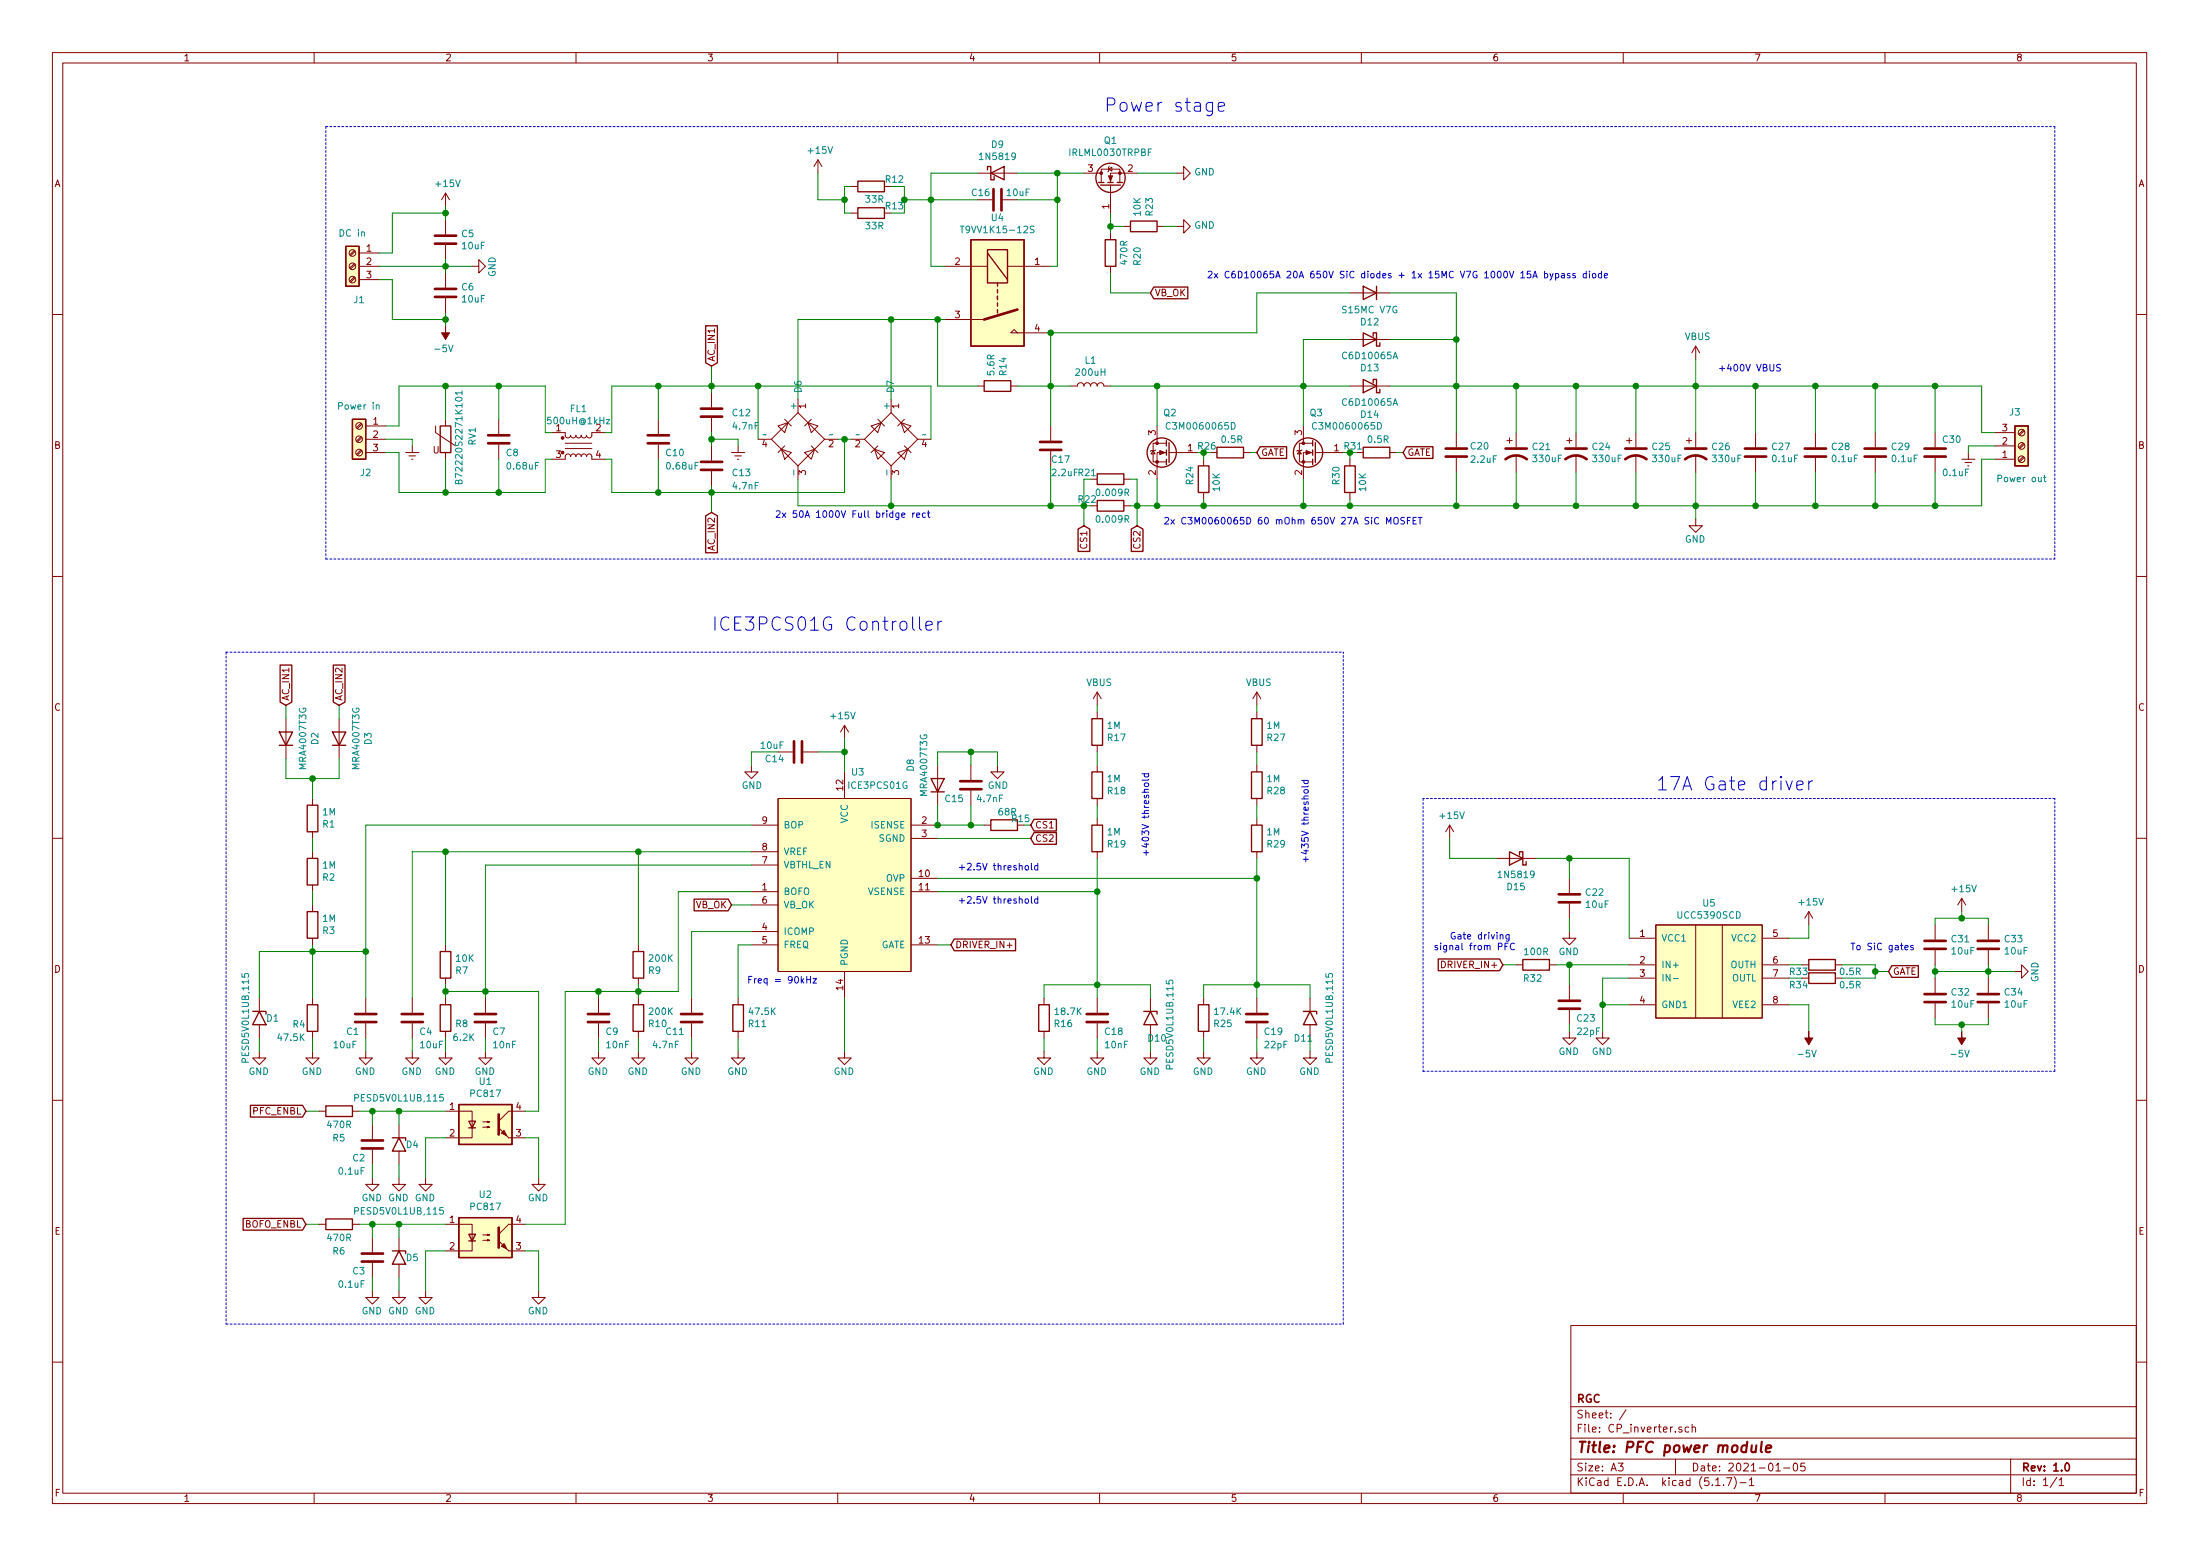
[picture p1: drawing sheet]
<svg xmlns="http://www.w3.org/2000/svg" width="420mm" height="297mm" viewBox="0 0 420 297" stroke-linecap="round" stroke-linejoin="round" font-family="sans-serif">
<g fill="none" stroke="#840000" stroke-width=".19">
<path d="M10 10h400v277h-400zM12 12h396v273.1h-396zM60 10v2M110 10v2M160 10v2M210 10v2M260 10v2M310 10v2M360 10v2M85.1 36.9l-.8 1.2M85.1 36.9v2.5M85.1 36.9l.8 1.2"/>
<path d="M156.2 30.5l-.8 1.3M156.2 30.5v2.6M156.2 30.5l.8 1.3M162.6 35.6h1.2M168.9 35.6h1.3M186.7 33.1h7.6M186.7 38.1h2.8M191.5 38.1h2.8M207 33.1h3.3M210.3 34.8v-2.5h3.6v2.5M211.7 32.3l.6-.4v.8zM211.8 31.8l-.2 1"/>
<path d="M212.1 35.3v5.4M217.2 33.1h-5.1v1.7M224.8 33.1h1.3v-1.3l1.2 1.3-1.2 1.2v-1.2M67.7 52.9l-.9 .8M67.7 50.3l-.9 .9M67.7 47.8l-.9 .8M67.8 53l-.8 .9M67.8 50.5l-.8 .8M67.8 48l-.8 .8M68.6 48.3h3.8M68.6 50.8h3.8M68.6 53.4h3.8"/>
<path d="M85.1 41.9v2.8M85.1 46.8v2.8M85.1 52.1v2.8M85.1 56.9v2.8M90.2 50.8h1.2v-1.2l1.3 1.2-1.3 1.3v-1.3M162.6 40.7h1.2M168.9 40.7h1.3M180.3 50.8h8.3M192.4 50.8h8.3M212.1 44.5v1.3M212.1 50.8v1.3M214.6 43.2h1.3"/>
<path d="M221 43.2h1.2M224.8 43.2h1.3v-1.3l1.2 1.3-1.2 1.3v-1.3M257.8 55.9h7.6M10 60h2M135.9 75v2.8M135.9 79.8v2.8M152.4 76.2v2.6M170.2 76.2v2.6M180.3 61h7.7M186.7 73.7h1.3M193 73.7h1.3M193.7 62.9l.6 .6h-1.3z"/>
<path d="M194.3 63.5h6.4M204.5 73.7h1.2a.63 .63 0 0 1 .7-.6 .63 .63 0 0 1 .6 .6 .63 .63 0 0 1 .6-.6 .63 .63 0 0 1 .7 .6 .63 .63 0 0 1 .6-.6 .63 .63 0 0 1 .6 .6 .63 .63 0 0 1 .7-.6 .63 .63 0 0 1 .6 .6h1.3M257.8 73.7h7.6M257.8 64.8h7.6M323.8 66.1l-.7 1.2M323.8 66.1v2.5M323.8 66.1l.8 1.2M408 60h2M68.9 85.9l-.8 .8M68.9 83.3l-.8 .9M68.9 80.8l-.8 .8M69.1 86.1l-.9 .8"/>
<path d="M69.1 83.5l-.9 .9M69.1 81l-.9 .8M69.8 83.9h3.9M69.8 86.4h3.9M69.8 81.3h3.9M77.5 86.4h2.5M78.1 87h1.3M78.6 87.7h.3M78.7 85.1v1.3M83.2 81.3v1.3l3.8 2.5M85.1 80v1.3M85.1 86.4v1.3"/>
<path d="M95.2 80v2.8M95.2 84.9v2.8M105.4 87.7h2.5l.1-.7 .4-.3 .4 .1 .2 .4 .1-.4 .3-.1 .4 .1 .2 .4 .1-.4 .3-.1 .4 .1 .2 .4 .1-.4 .3-.1 .4 .1 .2 .4 .2-.4 .4-.1 .4 .3v.7h2.6M105.4 82.6h2.5l.1 .7 .4 .3 .4-.1 .2-.4 .1 .3 .3 .2 .4-.1 .2-.4 .1 .3 .3 .2 .4-.1 .2-.4 .3 .5 .5-.1 .2-.4 .2 .4 .4 .1 .4-.3v-.7h2.6M107.9 84.6h5.1M107.9 85.6h5.1M125.7 80v2.8M125.7 84.9v2.8M135.9 85.1v2.8M135.9 90v2.7M139.7 86.4h2.5M140.3 87h1.3"/>
<path d="M140.8 87.7h.3M141 85.1v1.3M144.8 83.9h2.5M147.3 83.9l5.1-5.1 5.1 5.1-5.1 5zM148.6 81.3l1.9-.6-.6 1.9zM149.2 85.8l1.9 .6-1.2 1.3zM149.9 85.1l-1.3 1.3M149.9 80l1.2 1.3M152.4 88.9v2.6M153.7 86.4l1.9-.6-.7 1.9zM154.3 80.7l1.9 .6-1.3 1.3zM154.9 80l-1.2 1.3"/>
<path d="M154.9 85.1l1.3 1.3M157.5 83.9h2.5M162.6 83.9h2.5M165.1 83.9l5.1-5.1 5.1 5.1-5.1 5zM166.4 81.3l1.9-.6-.7 1.9zM167 85.8l1.9 .6-1.3 1.3zM167.6 80l1.3 1.3M167.6 85.1l-1.2 1.3M170.2 88.9v2.6M171.4 86.4l2-.6-.7 1.9zM172.1 80.7l1.9 .6-1.3 1.3zM172.7 85.1l1.3 1.3"/>
<path d="M172.7 80l-1.3 1.3M175.3 83.9h2.5M200.7 81.3v2.8M200.7 86.1v2.8M208.3 91.5h1.2M214.6 91.5h1.3M214.6 96.6h1.3M220.2 86l.4 .7h-.8zM220.7 85.9l-1 .2M221 81.3v3.3M222.8 86.4h-1.8v5.1M222.8 84.6h-2.6v3.6h2.6"/>
<path d="M223.3 86.4h5.3M229.9 87.7v1.2M229.9 94v1.3M237.5 86.4h1.3M248.2 86l.3 .7h-.7zM248.7 85.9l-1.1 .2M248.9 81.3v3.3M250.7 86.4h-1.8v5.1M250.7 84.6h-2.5v3.6h2.5M251.2 86.4h5.3M257.8 87.7v1.2M257.8 94v1.3"/>
<path d="M259.1 86.4h1.2M265.4 86.4h1.3M278.1 82.6v2.8M278.1 87.4v2.8M287.8 84.1h1M288.3 83.6v1M289.6 82.6v2.8M289.6 86.9v3.3M299.2 84.1h1M299.7 83.6v1M301 82.6v2.8M301 86.9v3.3"/>
<path d="M310.6 84.1h1.1M311.1 83.6v1M312.4 82.6v2.8M312.4 86.9v3.3M322.1 84.1h1M322.6 83.6v1M323.8 99.1v1.3h1.3l-1.3 1.2-1.2-1.2h1.2M323.8 82.6v2.8M323.8 86.9v3.3M335.3 82.6v2.8M335.3 87.4v2.8M346.7 82.6v2.8"/>
<path d="M346.7 87.4v2.8M358.1 82.6v2.8M358.1 87.4v2.8M369.6 82.6v2.8M369.6 87.4v2.8M374.6 87.7h2.6M375.3 88.3h1.3M375.8 88.9h.2M375.9 86.4v1.3M381 87.7h3.8M381 85.1h3.8M381 82.6h3.8"/>
<path d="M386.4 82.1l-.9 .8M386.4 84.6l-.9 .9M386.4 87.2l-.9 .8M386.6 82.3l-.9 .8M386.6 84.8l-.9 .8M386.6 87.3l-.9 .9M10 110h2M408 110h2M54.6 137.2v7.6M64.8 137.2v7.6M161.3 138.5l.8 1.2M161.3 138.5v2.5"/>
<path d="M161.3 138.5l-.8 1.2M209.5 132.1v2.6M209.5 135.9v1.3M209.5 132.1l-.7 1.3M209.5 132.1l.8 1.3M240 132.1v2.6M240 135.9v1.3M240 132.1l-.7 1.3M240 132.1l.8 1.3M59.7 152.4v1.3M59.7 158.8v1.3M143.5 146.1v1.3h-1.3l1.3 1.2 1.3-1.2h-1.3"/>
<path d="M143.5 157.5h5.1M148.6 152.4h25.4v33.1h-25.4zM148.6 143.5h2.8M153.4 143.5h2.8M161.3 147.4v5M174 157.5h5.1M179.1 146.1v7.6M185.4 146.1v2.8M185.4 150.9v2.8M188 157.5h1.2M190.5 146.1v1.3h-1.3l1.3 1.2 1.3-1.2h-1.3M209.5 142.3v1.2"/>
<path d="M209.5 146.1v1.3M209.5 152.4v1.3M209.5 156.2v1.3M240 142.3v1.2M240 146.1v1.3M240 152.4v1.3M240 156.2v1.3M276.9 157.5l-.8 1.3M276.9 157.5v2.6M276.9 157.5l.7 1.3M10 160h2M59.7 162.6v1.3"/>
<path d="M59.7 168.9v1.3M59.7 172.8v1.2M59.7 179.1v1.3M143.5 170.2h5.1M143.5 177.8h5.1M143.5 172.8h5.1M143.5 165.1h5.1M143.5 162.6h5.1M174 160.1h5.1M174 170.2h5.1M174 167.7h5.1M209.5 162.6v1.3"/>
<path d="M240 162.6v1.3M285.7 163.9h7.7M299.7 177.8v1.3h1.3l-1.3 1.3-1.3-1.3h1.3M299.7 167.7v2.8M299.7 172.5v2.8M311.1 179.1h5.1M316.2 176.6h20.3v17.7h-20.3zM323.8 176.6v17.7M328.9 176.6v17.7M336.5 179.1h5.1M345.4 174l-.7 1.3M345.4 174v2.6"/>
<path d="M345.4 174l.8 1.3M369.6 176.6v2.8M374.6 171.5l-.7 1.3M374.6 171.5v2.5M374.6 171.5l.8 1.3M379.7 176.6v2.8M408 160h2M49.5 190.5v2.6M49.5 195.6v2.6M59.7 190.5v1.3M59.7 196.9v1.3M69.8 190.5v2.8"/>
<path d="M69.8 195.4v2.8M78.7 190.5v2.8M78.7 195.4v2.8M85.1 180.4v1.2M85.1 186.7v1.3M85.1 190.5v1.3M85.1 196.9v1.3M92.7 190.5v2.8M92.7 195.4v2.8M114.3 190.5v2.8M114.3 195.4v2.8M121.9 180.4v1.2"/>
<path d="M121.9 186.7v1.3M121.9 190.5v1.3M121.9 196.9v1.3M132.1 190.5v2.8M132.1 195.4v2.8M141 190.5v1.3M141 196.9v1.3M143.5 180.4h5.1M161.3 185.5v5M174 180.4h5.1M199.4 190.5v1.3M199.4 196.9v1.3"/>
<path d="M209.5 190.5v2.8M209.5 195.4v2.8M219.7 190.5v2.6M219.7 195.6v2.6M229.9 190.5v1.3M229.9 196.9v1.3M240 190.5v2.8M240 195.4v2.8M250.2 190.5v2.6M250.2 195.6v2.6M289.6 184.2h1.2M295.9 184.2h1.3"/>
<path d="M299.7 196.9v1.3h1.3l-1.3 1.2-1.3-1.2h1.3M299.7 188v2.8M299.7 192.8v2.8M306.1 196.9v1.3h1.2l-1.2 1.2-1.3-1.2h1.3M311.1 184.2h5.1M311.1 186.7h5.1M311.1 191.8h5.1M336.5 184.2h5.1M336.5 186.7h5.1M336.5 191.8h5.1M344.2 184.2h1.2M350.5 184.2h1.3"/>
<path d="M350.5 186.7h1.3M369.6 181.4v2.8M369.6 186.7v2.8M369.6 191.6v2.7M379.7 181.4v2.8M379.7 186.7v2.8M379.7 191.6v2.7M384.8 185.5h1.3v-1.3l1.2 1.3-1.2 1.2v-1.2M10 210h2M49.5 200.7v1.3h1.3l-1.3 1.2-1.2-1.2h1.2M59.7 200.7v1.3h1.3l-1.3 1.2-1.3-1.2h1.3M61 212.1h1.2"/>
<path d="M67.3 212.1h1.3M69.8 200.7v1.3h1.3l-1.3 1.2-1.2-1.2h1.2M71.1 214.7v2.8M71.1 219.5v2.8M76.2 214.7v2.5M76.2 219.7v2.6M78.7 200.7v1.3h1.3l-1.3 1.2-1.2-1.2h1.2M85.1 212.1h5.1v5.1h-5.1M85.1 200.7v1.3h1.3l-1.3 1.2-1.3-1.2h1.3M92.2 215.2h1.3l-.4 .1v-.3l.4 .2M92.2 214.2h1.3l-.4 .1v-.3l.4 .2M92.7 200.7v1.3h1.3l-1.3 1.2-1.3-1.2h1.3"/>
<path d="M97.2 217.2h3.1M100.3 212.1h-3.1l-2 1.9M114.3 200.7v1.3h1.3l-1.3 1.2-1.3-1.2h1.3M121.9 200.7v1.3h1.3l-1.3 1.2-1.3-1.2h1.3M132.1 200.7v1.3h1.2l-1.2 1.2-1.3-1.2h1.3M141 200.7v1.3h1.2l-1.2 1.2-1.3-1.2h1.3M161.3 200.7v1.3h1.3l-1.3 1.2-1.3-1.2h1.3M199.4 200.7v1.3h1.3l-1.3 1.2-1.3-1.2h1.3M209.5 200.7v1.3h1.3l-1.3 1.2-1.2-1.2h1.2M219.7 200.7v1.3h1.3l-1.3 1.2-1.3-1.2h1.3M229.9 200.7v1.3h1.2l-1.2 1.2-1.3-1.2h1.3M240 200.7v1.3h1.3l-1.3 1.2-1.2-1.2h1.2"/>
<path d="M250.2 200.7v1.3h1.3l-1.3 1.2-1.3-1.2h1.3M408 210h2M61 233.7h1.2M67.3 233.7h1.3M71.1 224.8v1.3h1.3l-1.3 1.3-1.3-1.3h1.3M71.1 236.3v2.8M76.2 224.8v1.3h1.3l-1.3 1.3-1.3-1.3h1.3M76.2 236.3v2.5M81.3 224.8v1.3h1.2l-1.2 1.3-1.3-1.3h1.3M85.1 233.7h5.1v5.1h-5.1M92.2 236.8h1.3l-.4 .1v-.3l.4 .2M92.2 235.7h1.3l-.4 .2v-.3l.4 .1"/>
<path d="M97.2 238.8h3.1M100.3 233.7h-3.1l-2 1.9M102.9 224.8v1.3h1.2l-1.2 1.3-1.3-1.3h1.3M71.1 246.4v1.3h1.3l-1.3 1.3-1.3-1.3h1.3M71.1 241.1v2.8M76.2 246.4v1.3h1.3l-1.3 1.3-1.3-1.3h1.3M76.2 241.3v2.6M81.3 246.4v1.3h1.2l-1.2 1.3-1.3-1.3h1.3M102.9 246.4v1.3h1.2l-1.2 1.3-1.3-1.3h1.3M300 253h108v32.1h-108zM10 260h2M300 278.5h108"/>
<path d="M300 274.5h108M300 268.5h108M309 279.3h1l-.5 .6 .4 .1v.7l-.2 .1-.7-.1M310.5 269.1l-1.2 2M320 278.5v3M321.2 272.5a.37 .37 0 0 0-.6 .1l.1 .2 .5 .2 .1 .1-.3 .3-.4-.1M322.5 272.5l-.4-.1-.3 .3 .1 .6 .2 .1 .4-.1M323.2 272.5a.37 .37 0 0 1 .6 .1v.8M323.2 271.9v1.5M342.6 279.5l.4-.2a.94 .94 0 0 1 0 1.5 .82 .82 0 0 1-.4-1.3zM344.7 279.3h-.7l-.1 .7 .2-.1h.5l.2 .3-.1 .5-.3 .1-.5-.1M384 278.5v6.6"/>
<path d="M408 260h2M60 285.1v1.9M110 285.1v1.9M160 285.1v1.9M210 285.1v1.9M260 285.1v1.9M300 281.5h108M310 285.1v1.9M327.7 283.6h.8M329.2 283.5v.1M329.7 282.1h1l-.6 1.5M331.2 281.9a1.71 1.71 0 0 1 0 2.3"/>
<path d="M332.3 283h1.2M334.1 282.5l.4-.4v1.5M334.1 283.6h.8M339.2 280.8h.8M340.7 280.2h1.1M360 285.1v1.9M392.8 282l-1.3 2M393.2 282.5l.5-.4v1.5M393.2 283.6h.9"/>
<circle cx="67.3" cy="48.3" r=".63"/>
<circle cx="67.3" cy="53.4" r=".63"/>
<circle cx="67.3" cy="50.8" r=".63"/>
<circle cx="68.6" cy="83.9" r=".63"/>
<circle cx="68.6" cy="81.3" r=".63"/>
<circle cx="68.6" cy="86.4" r=".63"/>
<circle cx="386.1" cy="82.6" r=".63"/>
<circle cx="386.1" cy="85.1" r=".63"/>
<circle cx="386.1" cy="87.7" r=".63"/>
</g>
<path d="M394.5 279.5l.2-.2a.81 .81 0 0 1 .6 .6 .81 .81 0 0 1-.3 .8l-.1 .1a.79 .79 0 0 1-.4-1.3z" fill="none" stroke="#840000" stroke-width=".3"/>
<path d="M334.6 275.9l-.1 1.2a.6 .6 0 0 0 .8-.1M335.4 275.9l-.1 1.3M336.5 275.2l-.2 1.7 .2 .3M337.3 276.6l1-.2-.1-.4-.6-.1-.3 .3v.9l.2 .1 .5-.1" fill="none" stroke="#840000" stroke-width=".41"/>
<g fill="none" stroke="#840000" stroke-width=".51">
<path d="M189.7 36.1v4.1M191.3 36.1v4.1M83.1 56.7h4M83.1 55.2h4M83.1 46.5h4M83.1 45h4M194.3 59.1l-6.3 1.9M133.9 79.5h4M133.9 78h4M93.2 84.6h4.1M93.2 83.1h4.1M123.7 84.6h4.1"/>
<path d="M123.7 83.1h4.1M133.9 89.7h4M133.9 88.2h4M198.6 85.9h4.1M198.6 84.4h4.1M276.1 87.2h4.1M276.1 85.6h4.1M287.5 87.7a3.3 3.3 0 0 1 4.1 0M287.5 85.6h4.1M299 87.7a3.3 3.3 0 0 1 4 0M299 85.6h4M310.4 87.7a3.3 3.3 0 0 1 4.1 0"/>
<path d="M310.4 85.6h4.1M321.8 87.7a3.3 3.3 0 0 1 4.1 0M321.8 85.6h4.1M333.2 87.2h4.1M333.2 85.6h4.1M344.7 87.2h4M344.7 85.6h4M356.1 87.2h4.1M356.1 85.6h4.1M367.5 87.2h4.1M367.5 85.6h4.1M151.6 141.5v4.1"/>
<path d="M153.2 141.5v4.1M183.4 150.7h4.1M183.4 149.1h4.1M297.7 172.2h4.1M297.7 170.7h4.1M367.5 179.6h4.1M377.7 179.6h4.1M67.8 195.1h4.1M67.8 193.6h4.1M76.7 195.1h4.1M76.7 193.6h4.1M90.7 195.1h4"/>
<path d="M90.7 193.6h4M112.3 195.1h4M112.3 193.6h4M130 195.1h4.1M130 193.6h4.1M207.5 195.1h4.1M207.5 193.6h4.1M238 195.1h4.1M238 193.6h4.1M297.7 192.6h4.1M297.7 191h4.1M367.5 181.1h4.1"/>
<path d="M367.5 191.3h4.1M367.5 189.8h4.1M377.7 181.1h4.1M377.7 191.3h4.1M377.7 189.8h4.1M69.1 219.2h4.1M69.1 217.7h4.1M95.2 212.8v3.8M69.1 239.3h4.1M95.2 234.4v3.8M69.1 240.8h4.1"/>
</g>
<g fill="none" stroke="#840000" stroke-width=".25">
<path d="M163.8 34.6h5.1v2h-5.1zM163.8 39.7h5.1v2h-5.1zM188.6 32.4v-.6h.6v2.5h.7v-.6M189.2 33.1l2.6-1.3v2.5zM209.8 34.8h1M210.2 35.3h3.8M211.6 34.8h1M213.4 34.8h1M66 47h2.6v7.6h-2.6zM185.4 45.8h10.2v20.3h-10.2zM188.6 47.7h3.8v6.3h-3.8zM188.6 48.3l3.8 5.1"/>
<path d="M190.5 54v.6M190.5 55.3v.6M190.5 56.6v.6M190.5 57.8v.7M190.5 59.1v.6M211.1 45.8h2v5h-2zM215.9 42.2h5.1v2h-5.1zM220.3 54.8h6.5v2.2h-6.5l-.6-1.1zM260.3 54.6l2.6 1.3-2.6 1.3zM262.9 54.6v2.6M134.8 62.2h2.2v7.1l-1.1 .6-1.1-.6zM188 72.7h5v2h-5z"/>
<path d="M260.3 72.4l2.6 1.3-2.6 1.3zM260.3 63.5l2.6 1.3-2.6 1.3zM262.3 73.1v-.7h.6v2.6h.6v-.7M262.3 64.2v-.7h.6v2.6h.6v-.7M67.3 80h2.5v7.7h-2.5zM84.1 81.3h2v5.1h-2zM134.8 98.5l1.1-.7 1.1 .7v7h-2.2zM209.5 90.5h5.1v2h-5.1zM209.5 95.5h5.1v2.1h-5.1zM222.8 84.1v1M222.8 85.9v1M222.8 87.7v1"/>
<path d="M223.3 84.5v3.8M228.9 88.9h2v5.1h-2zM232.4 85.4h5.1v2h-5.1zM240.7 85.3h5v2.2h-5l-.7-1.1zM250.7 84.1v1M250.7 85.9v1M250.7 87.7v1M251.2 84.5v3.8M256.8 88.9h2v5.1h-2zM260.3 85.4h5.1v2h-5.1zM268.6 85.3h5.1v2.2h-5.1l-.6-1.1zM384.8 81.3h2.5v7.6h-2.5z"/>
<path d="M205.9 101l1.1-.6 1.1 .6v4.3h-2.2zM216.1 101l1.1-.6 1.1 .6v4.3h-2.2zM53.3 139.7h2.6l-1.3 2.6zM53.5 127h2.2v7l-1.1 .7-1.1-.7zM63.5 139.7h2.5l-1.2 2.6zM63.7 127h2.2v7l-1.1 .7-1.1-.7zM208.5 137.2h2.1v5.1h-2.1zM239 137.2h2v5.1h-2zM53.3 142.3h2.6M58.7 153.7h2v5.1h-2zM63.5 142.3h2.5M177.8 148.6h2.5l-1.2 2.6z"/>
<path d="M177.8 151.2h2.5M189.2 156.5h5.1v2h-5.1zM197.5 158.9h4.3v2.3h-4.3l-.7-1.1zM197.5 156.4h4.3v2.2h-4.3l-.7-1.1zM208.5 147.4h2.1v5h-2.1zM208.5 157.5h2.1v5.1h-2.1zM239 147.4h2v5h-2zM239 157.5h2v5.1h-2zM58.7 174h2v5.1h-2zM58.7 163.9h2v5h-2zM132.6 171.6h6.5l.6 1.2-.6 1.1h-6.5zM182.2 179.3h11.8v2.2h-11.8l-.6-1.1z"/>
<path d="M288.3 162.6l2.5 1.3-2.5 1.2zM290.2 163.2v-.6h.6v2.5h.7v-.6M48.3 193.1h2.5v.5M49.5 193.1l1.3 2.5h-2.5zM58.7 191.8h2v5.1h-2zM84.1 181.6h2v5.1h-2zM84.1 191.8h2v5.1h-2zM120.9 181.6h2v5.1h-2zM120.9 191.8h2v5.1h-2zM140 191.8h2v5.1h-2zM198.4 191.8h2v5.1h-2zM218.4 193.1h2.6v.5"/>
<path d="M219.7 193.1l1.3 2.5h-2.6zM228.9 191.8h2v5.1h-2zM248.9 193.1h2.6v.5M250.2 193.1l1.3 2.5h-2.6zM274.7 183.1h11.7l.6 1.1-.6 1.1h-11.7zM290.8 183.2h5.1v2h-5.1zM345.4 183.2h5.1v2h-5.1zM345.4 185.7h5.1v2h-5.1zM361.3 184.3h5.1v2.3h-5.1l-.6-1.1zM47.8 211h10l.6 1.1-.6 1.1h-10zM62.2 211.1h5.1v2h-5.1zM74.9 217.2h2.6v.5"/>
<path d="M76.2 217.2l1.3 2.5h-2.6zM87.6 210.9h10.2v7.6h-10.2zM89.5 214h1.3l-.6 1.3zM89.5 215.3h1.3M46.4 232.6h11.4l.6 1.1-.6 1.1h-11.4zM62.2 232.7h5.1v2h-5.1zM74.9 238.8h2.6v.5M76.2 238.8l1.3 2.5h-2.6zM87.6 232.4h10.2v7.7h-10.2zM89.5 235.6h1.3l-.6 1.3zM89.5 236.9h1.3"/>
<circle cx="212.1" cy="33.9" r="2.79"/>
<circle cx="221.9" cy="86.4" r="2.79"/>
<circle cx="249.8" cy="86.4" r="2.79"/>
</g>
<g fill="none" stroke="#008484" stroke-width=".19">
<path d="M183.4 43.2h.7M197.5 43.2h-.5l-.2 .1v.3l.6 .3 .1 .3-.3 .2h-.5M71.9 77.4l.5-.1v.8M88.2 75h-1.2l.3 .3M88.2 74.6v.7M87.6 91.9l.2-.3 .3 .1 .1 .2v.4h-1.2l.1-.6 .4 .1 .1 .5M146.3 82.9l-.6 .1M159 82.9l-.6 .1M164.1 82.9l-.6 .1M176.8 82.9l-.6 .1M223.5 80.8a.6 .6 0 0 0-.9 .4 .6 .6 0 0 0 .6 .7l.3-.1M235.2 80.7a.64 .64 0 0 1 .7 .6 .64 .64 0 0 1-.7 .6z"/>
<path d="M251.4 80.8a.6 .6 0 0 0-.8 .4 .6 .6 0 0 0 .6 .7l.2-.1M263.1 80.7a.64 .64 0 0 1 .7 .6 .64 .64 0 0 1-.7 .6zM390.3 91.1h.5M390.4 90.7v1.1l.4 .2M46.2 185.9v.6l.6 .1-.1-.2 .1-.5h.5l.2 .2-.2 .5M222.7 187.2v.6h.6l-.1-.2 .1-.4h.6l.1 .2-.1 .4M253.2 185.9v.6l.6 .1-.1-.2 .1-.5h.6l.1 .2-.1 .5M319.6 186.8h.9M84.6 208.9h-.6l-.1 .6 .3-.1 .4 .1v.6l-.2 .1-.5-.1M84.6 230.5h-.6l-.1 .6 .3-.1 .4 .1v.6l-.2 .1-.5-.1"/>
</g>
<g fill="#840000" stroke="#840000" stroke-width=".19">
<path d="M85.1 62.3v1.2h.8l-.8 1.3-.8-1.3h.8z"/>
<path d="M345.4 196.9v1.3h.8l-.8 1.2-.7-1.2h.7z"/>
<path d="M374.6 196.9v1.3h.8l-.8 1.2-.7-1.2h.7z"/>
<path d="M249.4 86l1 .4-1 .4z"/>
<path d="M95.2 215.3l2 1.9z"/>
<path d="M95.8 216.3l.5-.5 .5 1z"/>
<path d="M95.2 236.9l2 1.9z"/>
<path d="M95.8 237.9l.5-.5 .5 1z"/>
<path d="M221.5 86l1 .4-1 .4z"/>
<path d="M211.7 33.6h.8l-.4 1z"/>
<circle cx="248.9" cy="88.2" r=".25"/>
<circle cx="248.9" cy="84.6" r=".25"/>
<circle cx="107.4" cy="83.6" r=".25"/>
<circle cx="221" cy="88.2" r=".25"/>
<circle cx="221" cy="84.6" r=".25"/>
<circle cx="213.9" cy="33.1" r=".25"/>
<circle cx="210.3" cy="33.1" r=".25"/>
</g>
<g fill="#ffffc2" stroke="#ffffc2" stroke-width=".19">
<path d="M384.8 81.3h2.5v7.6h-2.5z"/>
<path d="M66 47h2.6v7.6h-2.6z"/>
<path d="M87.6 210.9h10.2v7.6h-10.2z"/>
<path d="M185.4 45.8h10.2v20.3h-10.2z"/>
<path d="M316.2 176.6h20.3v17.7h-20.3z"/>
<path d="M148.6 152.4h25.4v33.1h-25.4z"/>
<path d="M87.6 232.4h10.2v7.7h-10.2z"/>
<path d="M67.3 80h2.5v7.7h-2.5z"/>
</g>
<path d="M62.2 24.2v82.5M62.2 24.2h330.2M392.4 24.2v82.5M62.2 106.7h330.2M43.2 124.5v128.3M43.2 124.5h213.3M271.8 152.4v52.1M392.4 152.4h-120.6M271.8 204.5h120.6M392.4 204.5v-52.1M43.2 252.8h213.3M256.5 252.8v-128.3" fill="none" stroke="#0000c2" stroke-width=".19" stroke-dasharray=".4 .4"/>
<g fill="none" stroke="#008400" stroke-width=".19">
<path d="M85.1 39.4v2.5M156.2 33.1v5h5.1M162.6 35.6h-1.3v5.1h1.3M170.2 35.6h2.5v5.1h-2.5M172.7 38.1h14M186.7 33.1h-8.9v17.7h2.5M194.3 33.1h12.7M194.3 38.1h7.6M201.9 33.1v17.7h-1.2M217.2 33.1h7.6M72.4 53.4h2.5v7.6h10.2M72.4 50.8h17.8"/>
<path d="M85.1 49.6v2.5M85.1 59.7v2.6M85.1 40.7h-10.2v7.6h-2.5M212.1 40.7v3.8M212.1 52.1v3.8h7.6M212.1 43.2h2.5M222.2 43.2h2.6M257.8 55.9h-17.8v7.6h-39.3v17.8M265.4 55.9h12.7v26.7M85.1 73.7v6.3M95.2 73.7v6.3M125.7 73.7v6.3"/>
<path d="M135.9 69.9v5.1M144.8 73.7v10.2M170.2 61v15.2M179.1 61v12.7h7.6M180.3 61h-27.9v15.2M194.3 73.7h10.2M212.1 73.7h45.7M221 73.7v7.6M257.8 64.8h-8.9v16.5M265.4 64.8h12.7M265.4 73.7h113.1v8.9h2.5M289.6 73.7v8.9"/>
<path d="M301 73.7v8.9M312.4 73.7v8.9M323.8 68.6v14M335.3 73.7v8.9M346.7 73.7v8.9M358.1 73.7v8.9M369.6 73.7v8.9M73.7 86.4h2.5v7.6h27.9v-6.3h1.3M73.7 81.3h2.5v-7.6h27.9v8.9h1.3M73.7 83.9h5v1.2M85.1 87.7v6.3M95.2 87.7v6.3"/>
<path d="M115.6 82.6h1.2v-8.9h61v10.2M125.7 87.7v6.3M135.9 82.6v2.5M135.9 92.7v5.1M135.9 83.9h5.1v1.2M152.4 91.5v5.1h54.6M160 83.9h2.6M161.3 83.9v10.1h-44.5v-6.3h-1.2M170.2 91.5v5.1M200.7 88.9v7.7M207 91.5v8.9M215.9 91.5h1.3v8.9"/>
<path d="M221 91.5v5.1M229.9 86.4v1.3M229.9 95.3v1.3M238.8 86.4h1.2M248.9 91.5v5.1M257.8 86.4v1.3M257.8 95.3v1.3M266.7 86.4h1.3M278.1 90.2v6.4M289.6 90.2v6.4M301 90.2v6.4M312.4 90.2v6.4"/>
<path d="M323.8 90.2v8.9M335.3 90.2v6.4M346.7 90.2v6.4M358.1 90.2v6.4M369.6 90.2v6.4M381 87.7h-2.5v8.9h-162.6M381 85.1h-5.1v1.3M54.6 134.7v2.5M64.8 134.7v2.5M209.5 134.7v1.2M240 134.7v1.2M54.6 144.8v3.8h10.2v-3.8"/>
<path d="M59.7 148.6v3.8M143.5 157.5h-73.7v33M148.6 143.5h-5.1v2.6M156.2 143.5h5.1M161.3 141v6.4M179.1 146.1v-2.6h11.4v2.6M179.1 153.7v3.8h8.9M185.4 143.5v2.6M185.4 153.7v3.8M209.5 143.5v2.6M209.5 153.7v2.5M240 143.5v2.6"/>
<path d="M240 153.7v2.5M59.7 160.1v2.5M59.7 170.2v2.6M85.1 162.6v17.8M121.9 162.6v17.8M139.7 172.8h3.8M143.5 170.2h-14v19.1h-21.6v44.4h-7.6M143.5 177.8h-11.4v12.7M143.5 162.6h-64.8v27.9M143.5 165.1h-50.8v25.4M179.1 170.2h30.4M179.1 160.1h17.7"/>
<path d="M179.1 167.7h60.9M209.5 163.9v26.6M240 163.9v26.6M276.9 160.1v3.8h8.8M293.4 163.9h17.7v15.2M299.7 163.9v3.8M299.7 175.3v2.5M345.4 176.6v2.5h-3.8M369.6 176.6v-1.3h10.1v1.3M374.6 174v1.3M49.5 198.2v2.5M59.7 180.4v10.1"/>
<path d="M59.7 198.2v2.5M69.8 198.2v2.5M69.8 181.6h-20.3v8.9M78.7 198.2v2.5M85.1 188v2.5M85.1 198.2v2.5M85.1 189.3h17.8v22.8h-2.6M92.7 198.2v2.5M114.3 189.3v1.2M114.3 198.2v2.5M121.9 188v2.5M121.9 198.2v2.5"/>
<path d="M132.1 198.2v2.5M141 198.2v2.5M143.5 180.4h-2.5v10.1M161.3 190.5v10.2M179.1 180.4h2.5M199.4 190.5v-2.5h20.3v2.5M199.4 198.2v2.5M209.5 198.2v2.5M219.7 198.2v2.5M229.9 190.5v-2.5h20.3v2.5M229.9 198.2v2.5M240 198.2v2.5"/>
<path d="M250.2 198.2v2.5M287 184.2h2.6M297.2 184.2h13.9M299.7 184.2v3.8M299.7 195.6v1.3M306.1 191.8h5M311.1 186.7h-5v10.2M341.6 184.2h2.6M341.6 191.8h3.8v5.1M351.8 184.2h6.3v2.5h-6.3M358.1 185.5h2.6M369.6 185.5h15.2"/>
<path d="M369.6 184.2v2.5M369.6 194.3v1.3h10.1v-1.3M374.6 195.6v1.3M379.7 184.2v2.5M58.4 212.1h2.6M68.6 212.1h16.5M71.1 212.1v2.6M76.2 212.1v2.6M85.1 217.2h-3.8v7.6M100.3 217.2h2.6v7.6M58.4 233.7h2.6M68.6 233.7h16.5"/>
<path d="M71.1 222.3v2.5M71.1 233.7v2.6M76.2 222.3v2.5M76.2 233.7v2.6M85.1 238.8h-3.8v7.6M100.3 238.8h2.6v7.6M71.1 243.9v2.5M76.2 243.9v2.5"/>
</g>
<g fill="none" stroke="#0000c2" stroke-width=".19">
<path d="M232.7 20.4l1.2-.2-.1-.5-.8-.2-.3 .4 .1 1.2 .2 .1 .8-.1M230.8 51.9l.4-.1 .3 .3-.8 .9h.8M231.9 52.2l.7 .8M232.6 52.2l-.7 .8M234.7 51.9a.6 .6 0 0 0-.8 .4 .6 .6 0 0 0 .6 .7l.2-.1M235.8 51.8l-.3 .1a.87 .87 0 0 0 0 1.1l.4-.1v-.5l-.4-.1-.3 .2M236.5 51.8a.64 .64 0 0 1 .7 .6 .64 .64 0 0 1-.7 .6zM237.7 52.1l.4-.3v1.2M237.7 53h.7M239 51.9l.2-.1a.67 .67 0 0 1 .5 .6 .67 .67 0 0 1-.5 .6l-.3-.4zM240.2 51.9l.2-.1a.69 .69 0 0 1 .5 .6 .69 .69 0 0 1-.5 .6l-.2-.1-.1-.3zM241.9 51.8h-.2a.79 .79 0 0 0-.1 1.2h.3l.2-.5-.3-.2h-.2l-.3 .2"/>
<path d="M306.4 52.6l.6-.1v-.2l-.4-.1-.2 .2 .1 .6h.5M328.4 70.3h1M328.9 69.9v.9M148.3 97.6l.4-.1 .3 .4-.8 .9h.8M149.4 97.9l.7 .9M150.1 97.9l-.7 .9M152.1 97.5h-.6v.6l.4-.1 .3 .2v.3l-.3 .3-.4-.2M177.1 97.9h.5M177.3 97.5v1.1l.3 .2M222.5 98.9l.4-.1 .3 .3-.8 .9h.8M223.6 99.2l.7 .8M224.3 99.2l-.7 .8"/>
<path d="M226.5 98.9a.51 .51 0 0 0-.7 0 .51 .51 0 0 0-.1 .6l.2 .5 .6-.1M226.9 98.8h.8l-.4 .4 .3 .2v.5l-.2 .1-.5-.1M175.6 117.8v2.1l.4 .4M176.8 119.4l1.3-.2-.2-.5-.7-.1-.4 .4v.9l.2 .3 .2 .1 .7-.1M179.1 118.6v1.7M179.9 118.6a.69 .69 0 0 0-.8 .5M228.2 100v-1.2l.4 .9 .5-.9v1.2M341.1 149.1l.6 1.7 .6-1.7M343.2 149.9l1.1-.2-.1-.5-.7-.1-.3 .3 .1 1.3 .2 .1 .7-.1M345.4 149.1v1.7M346.2 149.1a.69 .69 0 0 0-.8 .5M195.9 165.3l.3-.1 .2 .2-.1 .6-.3 .1-.2-.3z"/>
<path d="M195.9 171.6h.3l.2 .1-.1 .7h-.3l-.2-.2zM197 164.8v1.1l.2 .2M197 171.2v1l.2 .2M198.2 165.3l-.4-.1-.2 .3 .1 .5h.5M198.2 171.6h-.4l-.2 .2 .1 .6h.5M198.2 164.8v1.3M198.2 171.2v1.2M218.4 162.8h1M218.9 162.3v1M218.9 161v.8l-.8-.3M248.9 164h1M249.4 163.6v.9"/>
<path d="M249.4 162.2v.8l-.9-.3M277.9 178.1a.59 .59 0 0 0-.8 .5 .59 .59 0 0 0 .8 .6v-.5h-.2M143 187h.4M143.6 186.4h-.6v1.3M144.1 186.8v.9M144.4 186.8l-.3 .3M274.5 180.5h-.3l-.2 .2 .1 .1 .4 .2v.3h-.5M275.1 180v.2M275.1 180.5v.8M289.2 180.2a.6 .6 0 0 0-.8 .4 .6 .6 0 0 0 .6 .7l.2-.1M353.5 180h.8M353.9 180v1.3"/>
</g>
<g fill="#008400" stroke="#008400" stroke-width=".25">
<circle cx="374.6" cy="175.3" r=".51"/>
<circle cx="306.1" cy="191.8" r=".51"/>
<circle cx="299.7" cy="163.9" r=".51"/>
<circle cx="374.6" cy="195.6" r=".51"/>
<circle cx="379.7" cy="185.5" r=".51"/>
<circle cx="369.6" cy="185.5" r=".51"/>
<circle cx="257.8" cy="86.4" r=".51"/>
<circle cx="299.7" cy="184.2" r=".51"/>
<circle cx="278.1" cy="73.7" r=".51"/>
<circle cx="289.6" cy="96.6" r=".51"/>
<circle cx="301" cy="96.6" r=".51"/>
<circle cx="312.4" cy="96.6" r=".51"/>
<circle cx="369.6" cy="73.7" r=".51"/>
<circle cx="369.6" cy="96.6" r=".51"/>
<circle cx="289.6" cy="73.7" r=".51"/>
<circle cx="301" cy="73.7" r=".51"/>
<circle cx="278.1" cy="96.6" r=".51"/>
<circle cx="201.9" cy="38.1" r=".51"/>
<circle cx="85.1" cy="73.7" r=".51"/>
<circle cx="85.1" cy="94" r=".51"/>
<circle cx="95.3" cy="94" r=".51"/>
<circle cx="95.3" cy="73.7" r=".51"/>
<circle cx="135.9" cy="83.9" r=".51"/>
<circle cx="125.7" cy="94" r=".51"/>
<circle cx="85.1" cy="61" r=".51"/>
<circle cx="125.7" cy="73.7" r=".51"/>
<circle cx="135.9" cy="94" r=".51"/>
<circle cx="135.9" cy="73.7" r=".51"/>
<circle cx="85.1" cy="40.7" r=".51"/>
<circle cx="85.1" cy="50.8" r=".51"/>
<circle cx="177.8" cy="38.1" r=".51"/>
<circle cx="212.1" cy="43.2" r=".51"/>
<circle cx="201.9" cy="33.1" r=".51"/>
<circle cx="200.7" cy="73.7" r=".51"/>
<circle cx="229.9" cy="96.6" r=".51"/>
<circle cx="229.9" cy="86.4" r=".51"/>
<circle cx="248.9" cy="96.6" r=".51"/>
<circle cx="323.8" cy="73.7" r=".51"/>
<circle cx="161.3" cy="38.1" r=".51"/>
<circle cx="358.1" cy="185.5" r=".51"/>
<circle cx="71.1" cy="233.7" r=".51"/>
<circle cx="221" cy="96.6" r=".51"/>
<circle cx="217.2" cy="96.6" r=".51"/>
<circle cx="207" cy="96.6" r=".51"/>
<circle cx="200.7" cy="96.6" r=".51"/>
<circle cx="240" cy="167.7" r=".51"/>
<circle cx="209.6" cy="170.2" r=".51"/>
<circle cx="185.4" cy="157.5" r=".51"/>
<circle cx="76.2" cy="233.7" r=".51"/>
<circle cx="185.4" cy="143.5" r=".51"/>
<circle cx="179.1" cy="157.5" r=".51"/>
<circle cx="248.9" cy="73.7" r=".51"/>
<circle cx="85.1" cy="189.3" r=".51"/>
<circle cx="69.9" cy="181.6" r=".51"/>
<circle cx="59.7" cy="148.6" r=".51"/>
<circle cx="59.7" cy="181.6" r=".51"/>
<circle cx="200.7" cy="63.5" r=".51"/>
<circle cx="92.7" cy="189.3" r=".51"/>
<circle cx="121.9" cy="189.3" r=".51"/>
<circle cx="71.1" cy="212.1" r=".51"/>
<circle cx="76.2" cy="212.1" r=".51"/>
<circle cx="209.6" cy="188" r=".51"/>
<circle cx="358.1" cy="73.7" r=".51"/>
<circle cx="312.4" cy="73.7" r=".51"/>
<circle cx="121.9" cy="162.6" r=".51"/>
<circle cx="323.8" cy="96.6" r=".51"/>
<circle cx="240" cy="188" r=".51"/>
<circle cx="85.1" cy="162.6" r=".51"/>
<circle cx="335.3" cy="73.7" r=".51"/>
<circle cx="335.3" cy="96.6" r=".51"/>
<circle cx="346.7" cy="73.7" r=".51"/>
<circle cx="346.7" cy="96.6" r=".51"/>
<circle cx="358.1" cy="96.6" r=".51"/>
<circle cx="257.8" cy="96.6" r=".51"/>
<circle cx="114.3" cy="189.3" r=".51"/>
<circle cx="278.1" cy="64.8" r=".51"/>
<circle cx="161.3" cy="83.9" r=".51"/>
<circle cx="144.8" cy="73.7" r=".51"/>
<circle cx="179.1" cy="61" r=".51"/>
<circle cx="170.2" cy="96.6" r=".51"/>
<circle cx="170.2" cy="61" r=".51"/>
<circle cx="172.7" cy="38.1" r=".51"/>
<circle cx="161.3" cy="143.5" r=".51"/>
<circle cx="221" cy="73.7" r=".51"/>
</g>
<g font-size="3.5" fill="#0000c2">
<text x="210.8" y="21.4">Power stage</text>
<text x="135.9" y="120.4">ICE3PCS01G Controller</text>
<text x="316.2" y="150.9">17A Gate driver</text>
</g>
<text font-size="2.8" fill="#840000" x="301" y="277.3">Title: PFC power module</text>
<g font-size="2.1" fill="#840000">
<text x="301" y="267.8">RGC</text>
<text x="301" y="273.5">File: CP_inverter.sch</text>
<text x="301" y="270.8">Sheet: /</text>
<text x="301" y="280.9">Size: A3</text>
<text x="323" y="280.9">Date: 2021-01-05</text>
<text x="386" y="280.9">Rev: 1.0</text>
<text x="301" y="283.7">KiCad E.D.A. kicad (5.1.7)-1</text>
<text x="386" y="283.7">Id: 1/1</text>
</g>
<g font-size="1.8" fill="#840000">
<text x="35" y="11.7">1</text>
<text x="85" y="11.7">2</text>
<text x="135" y="11.7">3</text>
<text x="185" y="11.7">4</text>
<text x="235" y="11.7">5</text>
<text x="285" y="11.7">6</text>
<text x="335" y="11.7">7</text>
<text x="385" y="11.7">8</text>
<text x="10.4" y="35.7">A</text>
<text x="207.8" y="32.8">3</text>
<text x="215.4" y="32.8">2</text>
<text x="408.4" y="35.7">A</text>
<text x="211.8" y="39.9" transform="rotate(-90 211.8 39.9)">1</text>
<text x="70" y="48">1</text>
<text x="70" y="50.6">2</text>
<text x="70" y="53.1">3</text>
<text x="182.4" y="50.6">2</text>
<text x="197.6" y="50.6">1</text>
<text x="220.5" y="56.6">VB_OK</text>
<text x="182.4" y="60.7">3</text>
<text x="197.6" y="63.3">4</text>
<text x="136.5" y="69.1" transform="rotate(-90 136.5 69.1)">AC_IN1</text>
<text x="153.9" y="78" transform="rotate(-90 153.9 78)">1</text>
<text x="171.7" y="78" transform="rotate(-90 171.7 78)">1</text>
<text x="71.3" y="81.1">1</text>
<text x="71.3" y="83.6">2</text>
<text x="106.2" y="82.3">1</text>
<text x="113.8" y="82.3">2</text>
<text x="220.7" y="83.1" transform="rotate(-90 220.7 83.1)">3</text>
<text x="248.7" y="83.1" transform="rotate(-90 248.7 83.1)">3</text>
<text x="382.4" y="82.3">3</text>
<text x="10.4" y="85.7">B</text>
<text x="71.3" y="86.1">3</text>
<text x="82.7" y="86.6">U</text>
<text x="106.2" y="87.4">3</text>
<text x="113.8" y="87.4">4</text>
<text x="145.6" y="85.4">4</text>
<text x="158.3" y="85.4">2</text>
<text x="163.3" y="85.4">2</text>
<text x="176" y="85.4">4</text>
<text x="240.8" y="87">GATE</text>
<text x="268.8" y="87">GATE</text>
<text x="382.4" y="87.4">1</text>
<text x="382.4" y="84.9">2</text>
<text x="408.4" y="85.7">B</text>
<text x="153.9" y="90.7" transform="rotate(-90 153.9 90.7)">3</text>
<text x="171.7" y="90.7" transform="rotate(-90 171.7 90.7)">3</text>
<text x="220.7" y="90.7" transform="rotate(-90 220.7 90.7)">2</text>
<text x="248.7" y="90.7" transform="rotate(-90 248.7 90.7)">2</text>
<text x="136.5" y="104.9" transform="rotate(-90 136.5 104.9)">AC_IN2</text>
<text x="207.6" y="104.6" transform="rotate(-90 207.6 104.6)">CS1</text>
<text x="217.8" y="104.6" transform="rotate(-90 217.8 104.6)">CS2</text>
<text x="10.4" y="135.7">C</text>
<text x="55.2" y="133.9" transform="rotate(-90 55.2 133.9)">AC_IN1</text>
<text x="65.4" y="133.9" transform="rotate(-90 65.4 133.9)">AC_IN2</text>
<text x="408.4" y="135.7">C</text>
<text x="161" y="150.9" transform="rotate(-90 161 150.9)">12</text>
<text x="145.6" y="157.3">9</text>
<text x="176" y="157.3">2</text>
<text x="176" y="159.8">3</text>
<text x="197.6" y="160.7">CS2</text>
<text x="197.6" y="158.2">CS1</text>
<text x="145.6" y="164.9">7</text>
<text x="145.6" y="162.3">8</text>
<text x="175.6" y="167.4">10</text>
<text x="132.8" y="173.4">VB_OK</text>
<text x="145.6" y="170">1</text>
<text x="145.6" y="172.5">6</text>
<text x="175.6" y="170">11</text>
<text x="145.6" y="177.6">4</text>
<text x="313.2" y="178.9">1</text>
<text x="338.6" y="178.9">5</text>
<text x="10.4" y="185.7">D</text>
<text x="145.6" y="180.1">5</text>
<text x="175.6" y="180.1">13</text>
<text x="182.4" y="181">DRIVER_IN+</text>
<text x="275.8" y="184.8">DRIVER_IN+</text>
<text x="313.2" y="183.9">2</text>
<text x="338.6" y="183.9">6</text>
<text x="408.4" y="185.7">D</text>
<text x="161" y="189" transform="rotate(-90 161 189)">14</text>
<text x="313.2" y="186.5">3</text>
<text x="313.2" y="191.6">4</text>
<text x="338.6" y="186.5">7</text>
<text x="338.6" y="191.6">8</text>
<text x="361.5" y="186.1">GATE</text>
<text x="48.3" y="212.8">PFC_ENBL</text>
<text x="85.9" y="211.9">1</text>
<text x="98.6" y="211.9">4</text>
<text x="85.9" y="217">2</text>
<text x="98.6" y="217">3</text>
<text x="85.9" y="233.5">1</text>
<text x="98.6" y="233.5">4</text>
<text x="10.4" y="235.7">E</text>
<text x="46.7" y="234.4">BOFO_ENBL</text>
<text x="85.9" y="238.5">2</text>
<text x="98.6" y="238.5">3</text>
<text x="408.4" y="235.7">E</text>
<text x="10.5" y="285.7">F</text>
<text x="35" y="286.7">1</text>
<text x="85" y="286.7">2</text>
<text x="135" y="286.7">3</text>
<text x="185" y="286.7">4</text>
<text x="235" y="286.7">5</text>
<text x="285" y="286.7">6</text>
<text x="335" y="286.7">7</text>
<text x="385" y="286.7">8</text>
<text x="408.5" y="285.7">F</text>
</g>
<g font-size="1.8" fill="#008484">
<text x="154.5" y="29.3">+15V</text>
<text x="189.4" y="28.2">D9</text>
<text x="204.4" y="29.8">IRLML0030TRPBF</text>
<text x="210.9" y="27.5">Q1</text>
<text x="83.4" y="35.7">+15V</text>
<text x="169.2" y="34.9">R12</text>
<text x="187.4" y="30.5">1N5819</text>
<text x="228.1" y="33.5">GND</text>
<text x="165.4" y="38.7">33R</text>
<text x="169.2" y="40">R13</text>
<text x="185.7" y="37.4">C16</text>
<text x="192.4" y="37.4">10uF</text>
<text x="217.9" y="41.1" transform="rotate(-90 217.9 41.1)">10K</text>
<text x="220.2" y="41.1" transform="rotate(-90 220.2 41.1)">R23</text>
<text x="65" y="45.2">DC in</text>
<text x="88.2" y="45.3">C5</text>
<text x="88.3" y="47.6">10uF</text>
<text x="165.4" y="43.8">33R</text>
<text x="184.3" y="44.5">T9VV1K15-12S</text>
<text x="189.4" y="42.2">U4</text>
<text x="228.1" y="43.6">GND</text>
<text x="94.7" y="52.9" transform="rotate(-90 94.7 52.9)">GND</text>
<text x="215.3" y="50.4" transform="rotate(-90 215.3 50.4)">470R</text>
<text x="217.9" y="50.6" transform="rotate(-90 217.9 50.6)">R20</text>
<text x="67.6" y="57.9">J1</text>
<text x="88.2" y="55.4">C6</text>
<text x="88.3" y="57.7">10uF</text>
<text x="256.6" y="59.8">S15MC V7G</text>
<text x="260" y="62.1">D12</text>
<text x="321.8" y="64.9">VBUS</text>
<text x="83.3" y="67.2">-5V</text>
<text x="189.9" y="71.5" transform="rotate(-90 189.9 71.5)">5.6R</text>
<text x="192.2" y="71.6" transform="rotate(-90 192.2 71.6)">R14</text>
<text x="205.6" y="71.7">200uH</text>
<text x="207.3" y="69.4">L1</text>
<text x="256.7" y="68.6">C6D10065A</text>
<text x="260" y="70.9">D13</text>
<text x="153.1" y="74.9" transform="rotate(-90 153.1 74.9)">D6</text>
<text x="170.7" y="74.9" transform="rotate(-90 170.7 74.9)">D7</text>
<text x="256.7" y="77.5">C6D10065A</text>
<text x="64.9" y="78.2">Power in</text>
<text x="104.9" y="81">500uH@1kHz</text>
<text x="108.9" y="78.7">FL1</text>
<text x="140" y="79.5">C12</text>
<text x="140.1" y="82">4.7nF</text>
<text x="152.1" y="78" transform="rotate(-90 152.1 78)">+</text>
<text x="169.9" y="78" transform="rotate(-90 169.9 78)">+</text>
<text x="222.3" y="79.5">Q2</text>
<text x="223.4" y="82">C3M0060065D</text>
<text x="250.2" y="79.5">Q3</text>
<text x="251.3" y="82">C3M0060065D</text>
<text x="260" y="79.8">D14</text>
<text x="383.8" y="79.3">J3</text>
<text x="90.9" y="85" transform="rotate(-90 90.9 85)">RV1</text>
<text x="96.7" y="87.1">C8</text>
<text x="97" y="89.6">0.68uF</text>
<text x="127.3" y="87.1">C10</text>
<text x="127.5" y="89.6">0.68uF</text>
<text x="200.9" y="88.4">C17</text>
<text x="233.4" y="84.5">0.5R</text>
<text x="261.3" y="84.5">0.5R</text>
<text x="280.9" y="85.8">C20</text>
<text x="281.1" y="88.4">2.2uF</text>
<text x="292.8" y="85.9">C21</text>
<text x="292.9" y="88.2">330uF</text>
<text x="304.2" y="85.9">C24</text>
<text x="304.4" y="88.2">330uF</text>
<text x="315.6" y="85.9">C25</text>
<text x="315.8" y="88.2">330uF</text>
<text x="327.1" y="85.9">C26</text>
<text x="327.2" y="88.2">330uF</text>
<text x="338.5" y="85.9">C27</text>
<text x="338.6" y="88.2">0.1uF</text>
<text x="349.9" y="85.9">C28</text>
<text x="350" y="88.2">0.1uF</text>
<text x="361.3" y="85.9">C29</text>
<text x="361.4" y="88.2">0.1uF</text>
<text x="371.1" y="84.5">C30</text>
<text x="68.9" y="90.9">J2</text>
<text x="88.3" y="91.3" transform="rotate(-90 88.3 91.3)">B72220S2271K101</text>
<text x="140" y="90.9">C13</text>
<text x="140.1" y="93.4">4.7nF</text>
<text x="152.1" y="90.5" transform="rotate(-90 152.1 90.5)">-</text>
<text x="169.9" y="90.5" transform="rotate(-90 169.9 90.5)">-</text>
<text x="209.6" y="94.7">0.009R</text>
<text x="227.9" y="92.4" transform="rotate(-90 227.9 92.4)">R24</text>
<text x="233" y="93.7" transform="rotate(-90 233 93.7)">10K</text>
<text x="255.8" y="92.4" transform="rotate(-90 255.8 92.4)">R30</text>
<text x="260.9" y="93.7" transform="rotate(-90 260.9 93.7)">10K</text>
<text x="371.2" y="90.9">0.1uF</text>
<text x="381.8" y="92">Power out</text>
<text x="209.6" y="99.8">0.009R</text>
<text x="321.8" y="103.6">GND</text>
<text x="207.5" y="130.9">VBUS</text>
<text x="238" y="130.9">VBUS</text>
<text x="158.8" y="137.3">+15V</text>
<text x="60.8" y="142.1" transform="rotate(-90 60.8 142.1)">D2</text>
<text x="71" y="142.1" transform="rotate(-90 71 142.1)">D3</text>
<text x="145.4" y="143">10uF</text>
<text x="211.5" y="139.2">1M</text>
<text x="211.6" y="141.5">R17</text>
<text x="242" y="139.2">1M</text>
<text x="242.1" y="141.5">R27</text>
<text x="58.5" y="146.7" transform="rotate(-90 58.5 146.7)">MRA4007T3G</text>
<text x="68.7" y="146.7" transform="rotate(-90 68.7 146.7)">MRA4007T3G</text>
<text x="146.3" y="145.5">C14</text>
<text x="162.7" y="148">U3</text>
<text x="174.5" y="147.2" transform="rotate(-90 174.5 147.2)">D8</text>
<text x="211.5" y="149.3">1M</text>
<text x="242" y="149.3">1M</text>
<text x="61.6" y="155.7">1M</text>
<text x="141.7" y="150.6">GND</text>
<text x="162.2" y="150.6">ICE3PCS01G</text>
<text x="177.1" y="151.8" transform="rotate(-90 177.1 151.8)">MRA4007T3G</text>
<text x="180.6" y="153.1">C15</text>
<text x="186.7" y="153.1">4.7nF</text>
<text x="188.6" y="150.6">GND</text>
<text x="190.8" y="155.7">68R</text>
<text x="211.6" y="151.6">R18</text>
<text x="242.1" y="151.6">R28</text>
<text x="61.7" y="158">R1</text>
<text x="149.6" y="158.2">BOP</text>
<text x="161.9" y="157.2" transform="rotate(-90 161.9 157.2)">VCC</text>
<text x="166.5" y="158.2">ISENSE</text>
<text x="167.9" y="160.7">SGND</text>
<text x="211.5" y="159.5">1M</text>
<text x="211.6" y="161.8">R19</text>
<text x="242" y="159.5">1M</text>
<text x="242.1" y="161.8">R29</text>
<text x="275.2" y="156.3">+15V</text>
<text x="61.6" y="165.8">1M</text>
<text x="149.6" y="165.8">VBTHL_EN</text>
<text x="149.6" y="163.2">VREF</text>
<text x="286.5" y="167.6">1N5819</text>
<text x="61.7" y="168.1">R2</text>
<text x="149.6" y="170.9">BOFO</text>
<text x="149.6" y="173.4">VB_OK</text>
<text x="165.8" y="170.9">VSENSE</text>
<text x="169.2" y="168.3">OVP</text>
<text x="287.9" y="169.9">D15</text>
<text x="302.9" y="171">C22</text>
<text x="303" y="173.3">10uF</text>
<text x="325.3" y="173.1">U5</text>
<text x="343.7" y="172.9">+15V</text>
<text x="372.9" y="170.3">+15V</text>
<text x="61.6" y="176">1M</text>
<text x="61.7" y="178.3">R3</text>
<text x="149.6" y="178.5">ICOMP</text>
<text x="317.2" y="179.7">VCC1</text>
<text x="320.6" y="175.4">UCC5390SCD</text>
<text x="330.8" y="179.7">VCC2</text>
<text x="372.8" y="179.9">C31</text>
<text x="382.9" y="179.9">C33</text>
<text x="87.1" y="185.9">R7</text>
<text x="87.1" y="183.6">10K</text>
<text x="123.9" y="185.9">R9</text>
<text x="124.1" y="183.6">200K</text>
<text x="149.6" y="181">FREQ</text>
<text x="161.9" y="184.4" transform="rotate(-90 161.9 184.4)">PGND</text>
<text x="168.1" y="181">GATE</text>
<text x="291.3" y="182.3">100R</text>
<text x="297.7" y="182.3">GND</text>
<text x="317.2" y="184.8">IN+</text>
<text x="330.5" y="184.8">OUTH</text>
<text x="372.8" y="182.2">10uF</text>
<text x="383" y="182.2">10uF</text>
<text x="291.1" y="187.4">R32</text>
<text x="317.2" y="187.4">IN-</text>
<text x="330.7" y="187.4">OUTL</text>
<text x="341.9" y="188.7">R34</text>
<text x="351.5" y="186.1">0.5R</text>
<text x="351.5" y="188.7">0.5R</text>
<text x="372.8" y="190.1">C32</text>
<text x="382.9" y="190.1">C34</text>
<text x="389.3" y="187.5" transform="rotate(-90 389.3 187.5)">GND</text>
<text x="51" y="195">D1</text>
<text x="56" y="196.2">R4</text>
<text x="66.2" y="197.6">C1</text>
<text x="80.2" y="197.6">C4</text>
<text x="87.1" y="196.1">R8</text>
<text x="94.2" y="197.6">C7</text>
<text x="115.8" y="197.6">C9</text>
<text x="124" y="196.1">R10</text>
<text x="124.1" y="193.8">200K</text>
<text x="127.3" y="197.6">C11</text>
<text x="143" y="196.1">R11</text>
<text x="143.2" y="193.8">47.5K</text>
<text x="201.4" y="196.1">R16</text>
<text x="201.6" y="193.8">18.7K</text>
<text x="211.1" y="197.6">C18</text>
<text x="231.9" y="196.1">R25</text>
<text x="232.1" y="193.8">17.4K</text>
<text x="241.6" y="197.6">C19</text>
<text x="301.3" y="195">C23</text>
<text x="301.3" y="197.6">22pF</text>
<text x="317.2" y="192.4">GND1</text>
<text x="331" y="192.4">VEE2</text>
<text x="372.8" y="192.4">10uF</text>
<text x="383" y="192.4">10uF</text>
<text x="47.5" y="202.3" transform="rotate(-90 47.5 202.3)">PESD5V0L1UB,115</text>
<text x="53.2" y="198.7">47.5K</text>
<text x="63.8" y="200.1">10uF</text>
<text x="80.3" y="200.1">10uF</text>
<text x="86.7" y="198.7">6.2K</text>
<text x="94.3" y="200.1">10nF</text>
<text x="115.9" y="200.1">10nF</text>
<text x="124.8" y="200.1">4.7nF</text>
<text x="211.2" y="200.1">10nF</text>
<text x="219.4" y="198.8">D10</text>
<text x="224.1" y="203.6" transform="rotate(-90 224.1 203.6)">PESD5V0L1UB,115</text>
<text x="241.6" y="200.1">22pF</text>
<text x="247.3" y="198.8">D11</text>
<text x="254.6" y="202.3" transform="rotate(-90 254.6 202.3)">PESD5V0L1UB,115</text>
<text x="297.7" y="201.4">GND</text>
<text x="304" y="201.4">GND</text>
<text x="343.7" y="201.8">-5V</text>
<text x="372.9" y="201.8">-5V</text>
<text x="47.5" y="205.2">GND</text>
<text x="57.6" y="205.2">GND</text>
<text x="67.8" y="205.2">GND</text>
<text x="76.7" y="205.2">GND</text>
<text x="83" y="205.2">GND</text>
<text x="90" y="209.4">PC817</text>
<text x="90.7" y="205.2">GND</text>
<text x="91.6" y="207.1">U1</text>
<text x="112.2" y="205.2">GND</text>
<text x="119.9" y="205.2">GND</text>
<text x="130" y="205.2">GND</text>
<text x="138.9" y="205.2">GND</text>
<text x="159.2" y="205.2">GND</text>
<text x="197.3" y="205.2">GND</text>
<text x="207.5" y="205.2">GND</text>
<text x="217.7" y="205.2">GND</text>
<text x="227.8" y="205.2">GND</text>
<text x="238" y="205.2">GND</text>
<text x="248.1" y="205.2">GND</text>
<text x="62.7" y="215.4">470R</text>
<text x="68.2" y="210.3">PESD5V0L1UB,115</text>
<text x="63.6" y="217.9">R5</text>
<text x="67.4" y="221.7">C2</text>
<text x="77.6" y="219.2">D4</text>
<text x="64.8" y="224.2">0.1uF</text>
<text x="68.2" y="231.9">PESD5V0L1UB,115</text>
<text x="69.1" y="229.3">GND GND GND</text>
<text x="90" y="231">PC817</text>
<text x="91.6" y="228.7">U2</text>
<text x="100.8" y="229.3">GND</text>
<text x="62.7" y="236.9">470R</text>
<text x="63.6" y="239.5">R6</text>
<text x="64.8" y="245.8">0.1uF</text>
<text x="67.4" y="243.3">C3</text>
<text x="77.6" y="240.8">D5</text>
<text x="69.1" y="250.9">GND GND GND</text>
<text x="100.8" y="250.9">GND</text>
</g>
<g font-size="1.8" fill="#0000c2">
<text x="242.8" y="53.1">2x C6D10065A 20A 650V SiC diodes + 1x 15MC V7G 1000V 15A bypass diode</text>
<text x="329.8" y="70.9">+400V VBUS</text>
<text x="153.2" y="98.8">2x 50A 1000V Full bridge rect</text>
<text x="229.2" y="100.1">2x C3M0060065D 60 mOhm 650V 27A SiC MOSFET</text>
<text x="219.5" y="161.1" transform="rotate(-90 219.5 161.1)">+403V threshold</text>
<text x="182.9" y="166.2">+2.5V threshold</text>
<text x="249.9" y="162.3" transform="rotate(-90 249.9 162.3)">+435V threshold</text>
<text x="182.9" y="172.5">+2.5V threshold</text>
<text x="278.7" y="179.3">Gate driving</text>
<text x="276" y="181.4">signal from PFC</text>
<text x="355" y="181.4">To SiC gates</text>
<text x="145.2" y="187.7">Freq = 90kHz</text>
</g>
<g font-size="1.8" fill="#008400">
<text x="226.8" y="86.1">1 R26</text>
<text x="254.8" y="86.1">1 R31</text>
<text x="201" y="90.9">2.2uF R21</text>
<text x="206" y="96">R22</text>
<text x="193.3" y="156.9">R15</text>
<text x="341.9" y="186.1">R33</text>
</g>
</svg>
